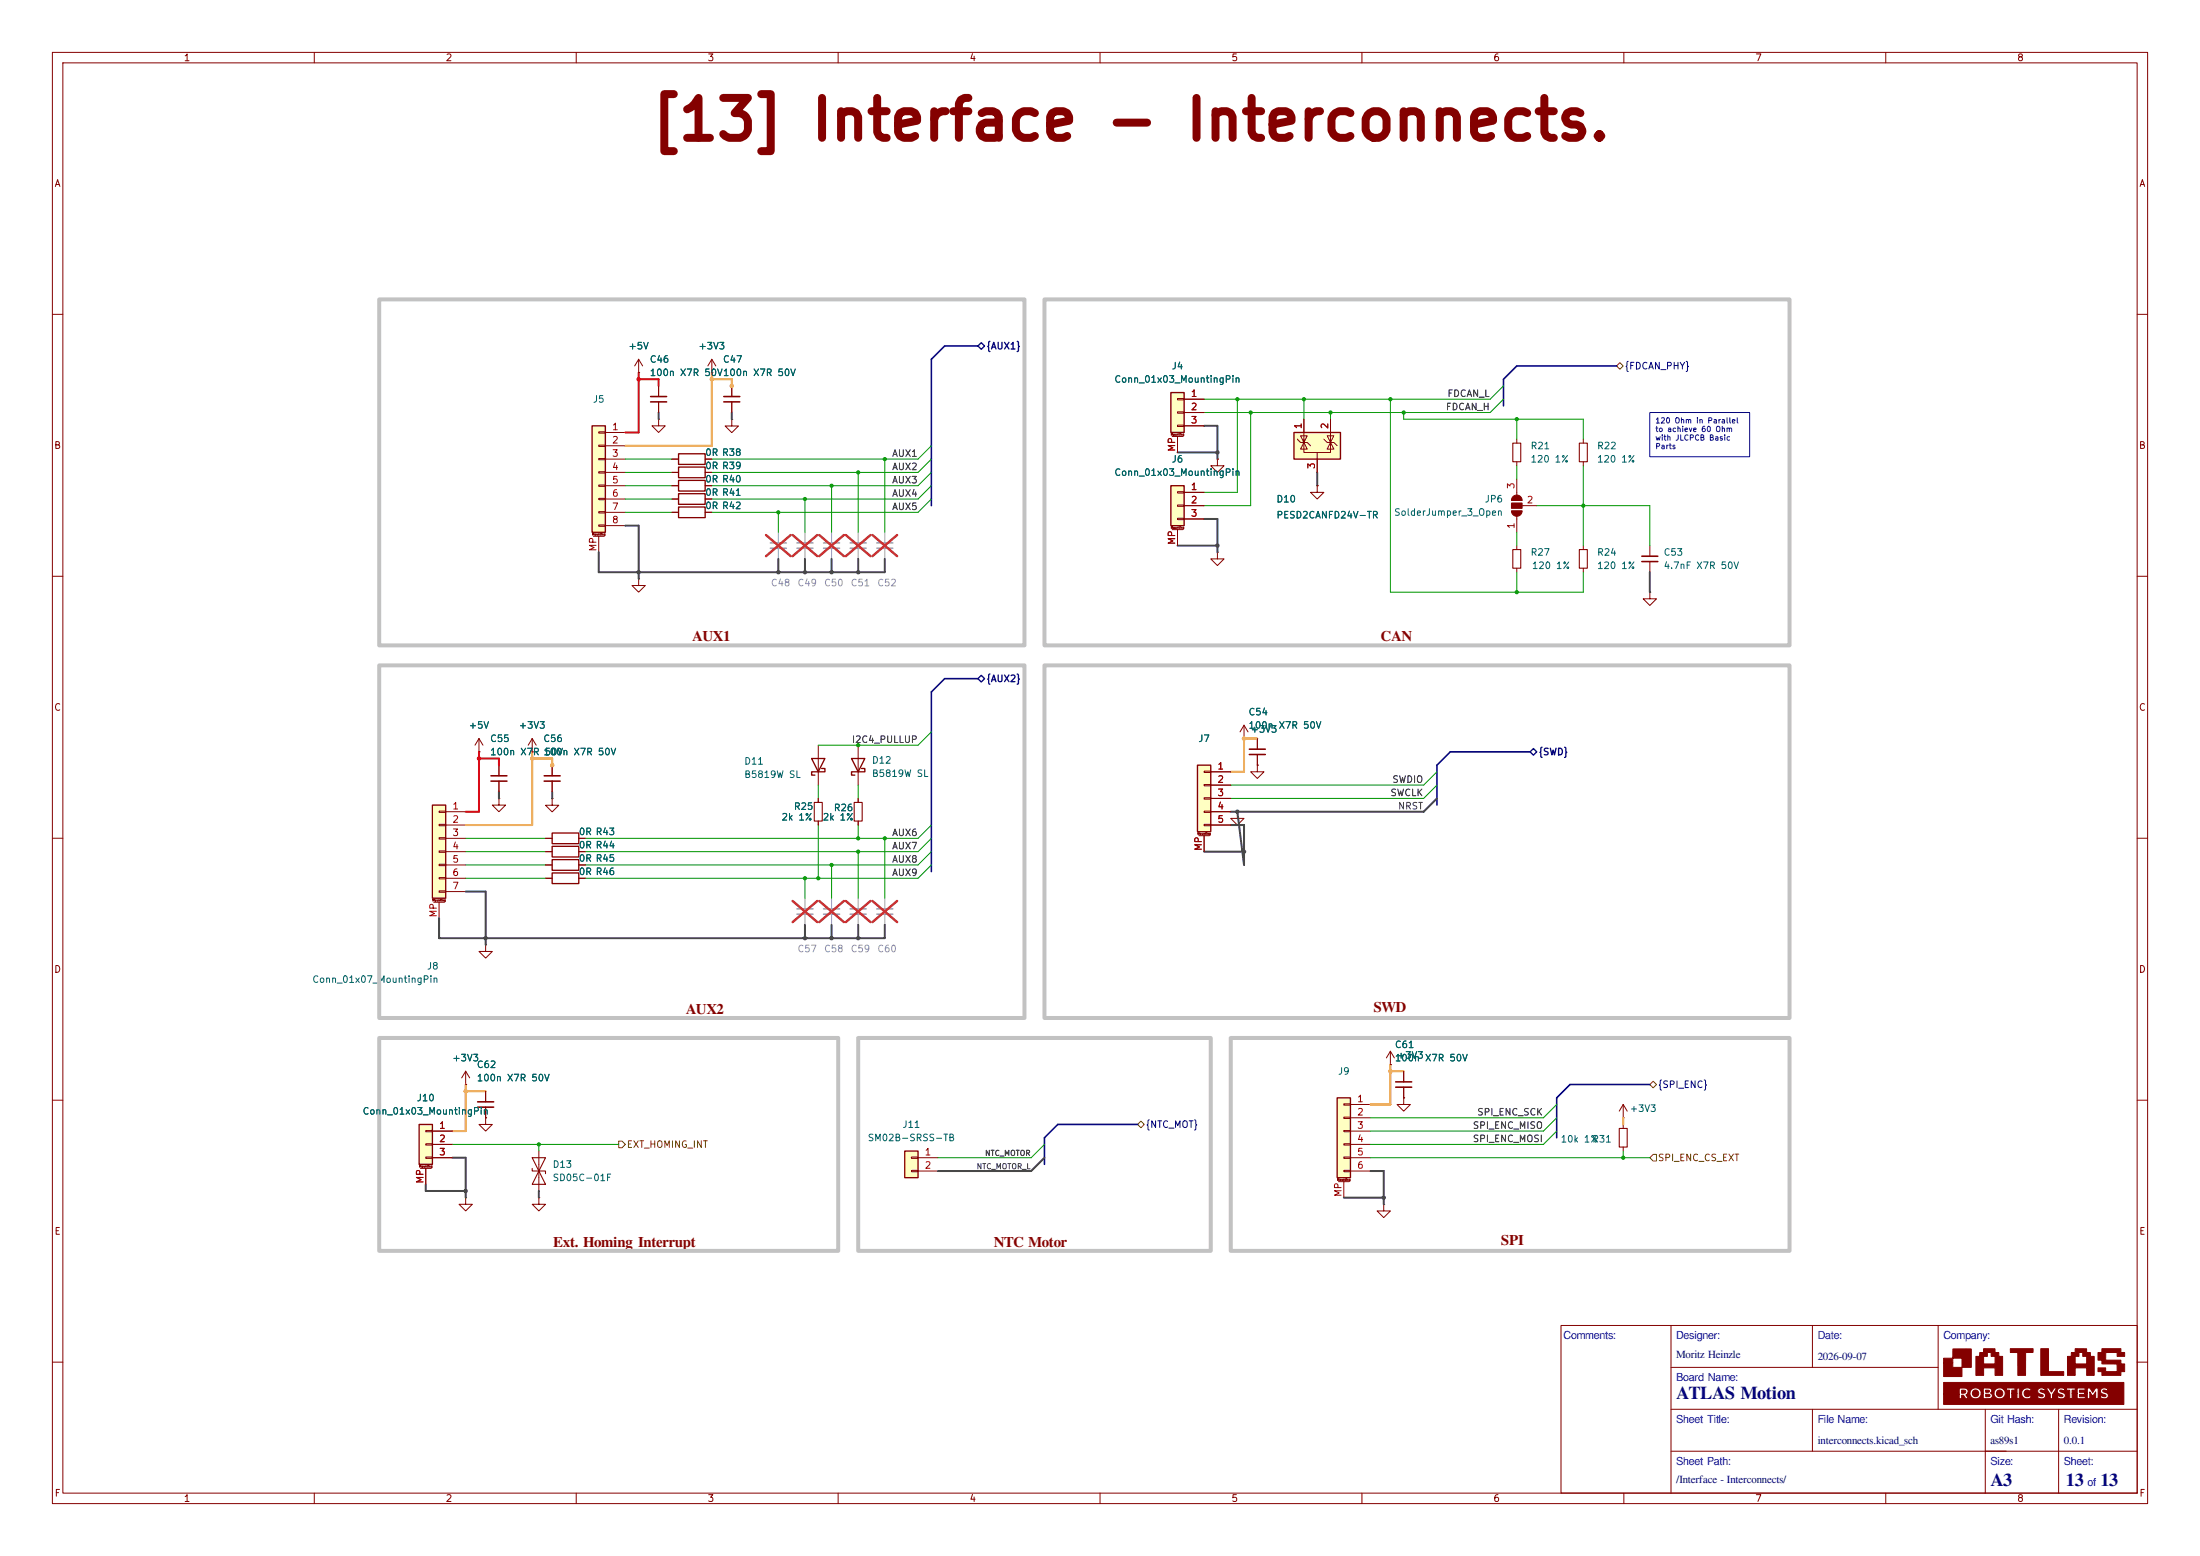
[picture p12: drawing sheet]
<svg xmlns="http://www.w3.org/2000/svg" width="420mm" height="297mm" viewBox="0 0 420 297" stroke-linecap="round" stroke-linejoin="round" font-family="sans-serif">
<g fill="none" stroke="#840000" stroke-width=".19">
<path d="M10 10h400v277h-400zM12 12h396v273h-396zM60 10v2M110 10v2M160 10v2M210 10v2M260 10v2M310 10v2M360 10v2M10 60h2M408 60h2M128.3 87.6h1.2"/>
<path d="M134.6 87.6h1.3M139.7 80v1.3h1.3l-1.3 1.3-1.3-1.3h1.3M139.7 80h.1M10 110h2M408 110h2M10 160h2M95.2 152.4v1.3h1.3l-1.3 1.2-1.2-1.2h1.2M95.2 152.4h.1M408 160h2M10 210h2M408 210h2M298 253h110v32h-110z"/>
<path d="M319 253v32M346 253v8M370 253v16M10 260h2M319 277h89M319 269h89M319 261h51M346 269v8M379 269v16M393 269v16M408 260h2M60 285v2"/>
<path d="M110 285v2M160 285v2M210 285v2M260 285v2M310 285v2M360 285v2"/>
</g>
<g fill="#840000" stroke="#840000" stroke-width=".19">
<path d="M371 263.9h34.5v4.2h-34.5v-2h3l.1 .8 .4 .1v-.7h.3l.5 .7h.2h.3l-.5-.7 .4-.5h.4v.3a1.08 1.08 0 0 0 1.1 .9 1.08 1.08 0 0 0 1-1h.4v1h.9a.59 .59 0 0 0 .8-.3 .59 .59 0 0 0-.3-.8h.7a1.07 1.07 0 0 0 1.4 1.1 1.07 1.07 0 0 0 .3-1.9h.6v.2h.6v1.7h.5v-1h1v1h.4v-1h.4a1.07 1.07 0 0 0 .7 1 1.07 1.07 0 0 0 1.2-.3l1.2 .1a.82 .82 0 0 0 1 .2 .82 .82 0 0 0 .4-.9l-1-.6a.54 .54 0 0 1 .8 0l.3-.3-.4-.2h.5l.4 .6a1.37 1.37 0 0 1 .4 1.4h.4v-.3h.9a.88 .88 0 0 0 .9 .3 .88 .88 0 0 0 .7-.8 1.27 1.27 0 0 0-1.1-.6l.1-.3 .7 .2 .2-.4h.3v.2l.6 .1v1.6h.5v-1h.9v1h1.6v-.4h-1.1v-.4h.9v-.2h.6v1h.4v-1.3l.6 .8 .6-.8v1.3h.4v-.3h.4a.84 .84 0 0 0 1 .3 .84 .84 0 0 0 .6-.8l-1.1-.7a.57 .57 0 0 1 .8 0l.3-.3a.85 .85 0 0 0-1.5 .3 1.1 1.1 0 0 0 1 .8v.1a.64 .64 0 0 1-.8 0l-.3 .3h-.4v-1.8h-.5l-.5 .9-.5-.9h-.5v1.1h-.6v-.2h-.9v-.5h1.1v-.4h-1.6v1.1h-.9v-.7h.6v-.4h-1.7v.2h-.3a.77 .77 0 0 0-1-.1 .77 .77 0 0 0-.3 .9l.9 .5a.63 .63 0 0 1-.9 0l-.2 .3h-.9a1.26 1.26 0 0 1 .5-1.3l.3-.4-.5-.1-.5 .8-.5-.8-1 .1a.69 .69 0 0 0-1.1 .4 .69 .69 0 0 0 .8 .8l.3 .2a.58 .58 0 0 1-.9 0l-.3 .3h-1.1l-.3-.3a.66 .66 0 0 1-.9 0 .66 .66 0 0 1 0-1 .66 .66 0 0 1 1 .1l.1-.3a1.08 1.08 0 0 0-1.1-.2 1.08 1.08 0 0 0-.7 1h-.4v-1.1h-.4v1.1h-1v-.7h.6v-.4h-1.7v.2h-.6a1.08 1.08 0 0 0-1.7 .8h-.6l.1-.2a.67 .67 0 0 0-.2-.7 .67 .67 0 0 0-.8-.1h-.6v1.1h-.4v-.2a1.09 1.09 0 0 0-1.1-.9 1.09 1.09 0 0 0-1 .9h-.4a.82 .82 0 0 0-1.2-.9l-.5 .1v1.1h-3z"/>
<path d="M371 259.2h1.8v-1.7h3.5v3.5h-1.8v1.7h-3.5v-2.6h1.8v.9h1.7v-1.8h-1.7v.9h-1.8z"/>
<path d="M377.9 258.2h.8v-.8h2.2v.8h.7v.7h.7v3.6h-1.4v-1.4h-2.2v1.4h-1.5v-3.6h1.5v1.4h2.2v-1.4h-.8v-.4a.44 .44 0 0 0-.2-.4 .44 .44 0 0 0-.5 .1v.7h-1.5z"/>
<path d="M383.8 257.4h4.3v.7l-1.4 .1v4.3h-1.5v-4.3h-1.4z"/>
<path d="M389.6 257.4h1.5v4.4h2.9v.7h-4.4z"/>
<path d="M395.4 258.2h.7l.1-.8h2.1l.1 .8h.7v.7h.7v3.6h-1.4v-1.4h-2.2v1.4h-1.5v-3.6h1.5v1.4h2.2v-1.4h-.8v-.7h-.7v.7h-1.5z"/>
<path d="M400.5 258.2h.7l.1-.8h3.6v.8h.7v.7h-1.4v-.7h-2.2v1.4h2.9v.7h.7v1.5h-.7v.7h-3.6v-.7h-.8v-.7h1.5v.7h2.2v-1.4l-2.9-.1v-.7h-.8z"/>
<path d="M374.5 265.3l.5 .1a.31 .31 0 0 1 .3 .3 .31 .31 0 0 1-.5 .2h-.3z"/>
<path d="M379.1 266.1a.53 .53 0 0 1 .8 .4l-.8 .1z"/>
<path d="M379.1 265.3l.6 .1 .1 .2-.7 .2z"/>
<circle cx="377.2" cy="266" r=".63"/>
<circle cx="381.7" cy="266" r=".63"/>
</g>
<path d="M162.3 103.6h3.1M162.3 104.6h3.1" fill="none" stroke="#a1a1a1" stroke-width=".3"/>
<path d="M163.8 101.6v2M163.8 104.6v2.1" fill="none" stroke="#a1a1a1" stroke-width=".19"/>
<path d="M161.5 102.1l4.7 4.1M166.2 102.1l-4.7 4.1" fill="none" stroke="#e12e31" stroke-width=".46"/>
<path d="M129.5 86.6h5.1v2h-5.1z" fill="none" stroke="#840000" stroke-width=".25"/>
<path d="M113 81.3h2.6v20.3h-2.6z" fill="#ffffc2"/>
<path d="M113 81.3h2.6v20.3h-2.6zM105.4 159h5.1v2h-5.1zM105.4 161.5h5.1v2.1h-5.1zM105.4 164.1h5.1v2h-5.1z" fill="none" stroke="#840000" stroke-width=".25"/>
<g fill="none" stroke="#840000" stroke-width=".19">
<path d="M114.3 82.4h1.3v.3h-1.3zM114.3 85h1.3v.2h-1.3zM114.3 87.5h1.3v.3h-1.3zM114.3 90h1.3v.3h-1.3zM114.3 92.6h1.3v.2h-1.3zM114.3 95.1h1.3v.3h-1.3zM114.3 97.7h1.3v.2h-1.3zM115.6 82.6h3.8M115.6 85.1h3.8M115.6 87.6h3.8M115.6 90.2h3.8M115.6 92.7h3.8"/>
<path d="M115.6 95.3h3.8M115.6 97.8h3.8M113.3 102.4h2M114.3 100.2h1.3v.3h-1.3zM114.3 102.4v3M115.6 100.3h3.8M105.4 152.4v1.3h1.3l-1.3 1.3-1.3-1.3h1.3M105.4 152.4h.1M104.1 160h1.3M104.1 162.6h1.3M104.1 165.1h1.3M110.5 160h1.3"/>
<path d="M110.5 162.6h1.3M110.5 165.1h1.3"/>
</g>
<path d="M172.7 219.7h2.6v5.1h-2.6z" fill="#ffffc2"/>
<path d="M172.7 219.7h2.6v5.1h-2.6z" fill="none" stroke="#840000" stroke-width=".25"/>
<path d="M91.4 143.5h.1M91.4 141l-.7 1.2M91.4 141l.8 1.2M91.4 141v2.5M105.4 146.1v2M105.4 149.1v2M174 220.9h1.3v.2h-1.3zM174 223.4h1.3v.2h-1.3zM175.3 221h3.8M175.3 223.5h3.8" fill="none" stroke="#840000" stroke-width=".19"/>
<path d="M103.9 148.1h3M103.9 149.1h3" fill="none" stroke="#840000" stroke-width=".3"/>
<path d="M82.5 153.7h2.6v17.8h-2.6z" fill="#ffffc2"/>
<path d="M82.5 153.7h2.6v17.8h-2.6zM105.4 166.6h5.1v2.1h-5.1z" fill="none" stroke="#840000" stroke-width=".25"/>
<g fill="none" stroke="#840000" stroke-width=".19">
<path d="M83.8 154.8h1.3v.3h-1.3zM83.8 157.4h1.3v.2h-1.3zM83.8 159.9h1.3v.2h-1.3zM85.1 154.9h3.8M85.1 157.5h3.8M82.8 172.2h2M83.8 162.4h1.3v.3h-1.3zM83.8 165h1.3v.2h-1.3zM83.8 167.5h1.3v.3h-1.3zM83.8 170.1h1.3v.2h-1.3zM83.8 172.2v3.1M85.1 160h3.8"/>
<path d="M85.1 162.6h3.8M85.1 165.1h3.8M85.1 167.6h3.8M85.1 170.2h3.8M104.1 167.6h1.3M110.5 167.6h1.3M88.9 207h.1M88.9 204.5l-.8 1.2M88.9 204.5l.8 1.2M88.9 204.5v2.5M92.7 208.3v2M92.7 211.3v2.1"/>
</g>
<path d="M91.2 210.3h3M91.2 211.3h3" fill="none" stroke="#840000" stroke-width=".3"/>
<path d="M80 214.6h2.5v7.6h-2.5z" fill="#ffffc2"/>
<path d="M129.5 96.8h5.1v2h-5.1zM129.5 91.7h5.1v2h-5.1zM80 214.6h2.5v7.6h-2.5z" fill="none" stroke="#840000" stroke-width=".25"/>
<g fill="none" stroke="#840000" stroke-width=".19">
<path d="M128.3 97.8h1.2M128.3 92.7h1.2M134.6 97.8h1.3M134.6 92.7h1.3M95.2 146.1v2M95.2 149.1v2M81.3 215.8h1.2v.2h-1.2zM81.3 218.3h1.2v.3h-1.2zM82.5 215.9h3.9M82.5 218.4h3.9M102.9 219.7v7.6M80.3 223h2"/>
<path d="M81.3 220.9h1.2v.2h-1.2zM81.3 223v3.1M82.5 221h3.9"/>
</g>
<path d="M101.6 223v.5h2.5v.5M101.6 221h2.5l-1.2 2.5zM102.9 223.5l1.2 2.6h-2.5z" fill="none" stroke="#840000" stroke-width=".2"/>
<path d="M93.7 148.1h3.1M93.7 149.1h3.1" fill="none" stroke="#840000" stroke-width=".3"/>
<path d="M228.6 146.1h2.5v12.7h-2.5z" fill="#ffffc2"/>
<path d="M228.6 146.1h2.5v12.7h-2.5z" fill="none" stroke="#840000" stroke-width=".25"/>
<g fill="none" stroke="#840000" stroke-width=".19">
<path d="M232.4 87.6v1.3h1.3l-1.3 1.3-1.3-1.3h1.3M232.4 87.6h.1M302.3 83.8v.8M302.3 88.1v.8M315 113v1.3h1.2l-1.2 1.3-1.3-1.3h1.3M315 113h.1M315 104.1v2.1M315 107.2v2M237.5 138.4l-.8 1.3M237.5 138.4l.8 1.3M237.5 138.4v2.6M101.6 143.5h.1"/>
<path d="M101.6 141l-.8 1.2M101.6 141l.8 1.2M101.6 141v2.5M228.9 159.5h2M229.9 147.2h1.2v.2h-1.2zM229.9 149.7h1.2v.3h-1.2zM229.9 152.3h1.2v.2h-1.2zM229.9 154.8h1.2v.3h-1.2zM229.9 157.4h1.2v.2h-1.2zM229.9 159.5v3.1M231.1 147.3h3.8M231.1 149.9h3.8"/>
<path d="M231.1 152.4h3.8M231.1 154.9h3.8M231.1 157.5h3.8M237.5 141h.1M240 146.1v1.2h1.3l-1.3 1.3-1.2-1.3h1.2M240 146.1h.1M92.7 180.3v1.3h1.3l-1.3 1.3-1.3-1.3h1.3M92.7 180.3h.1M92.7 213.4v1.2h1.3l-1.3 1.3-1.3-1.3h1.3M92.7 213.4h.1M309.9 214.6v.8M309.9 218.9v.8"/>
</g>
<path d="M301.5 84.6h1.5v3.5h-1.5zM309.1 215.4h1.5v3.5h-1.5z" fill="none" stroke="#840000" stroke-width=".2"/>
<path d="M313.4 106.2h3.1M313.4 107.2h3.1" fill="none" stroke="#840000" stroke-width=".3"/>
<path d="M162.3 173.5h3.1M162.3 174.5h3.1" fill="none" stroke="#a1a1a1" stroke-width=".3"/>
<path d="M163.8 171.5v2M163.8 174.5v2" fill="none" stroke="#a1a1a1" stroke-width=".19"/>
<path d="M161.5 172l4.7 4M166.2 172l-4.7 4" fill="none" stroke="#e12e31" stroke-width=".46"/>
<path d="M247 82.6h8.9v5h-8.9z" fill="#ffffc2"/>
<path d="M247 82.6h8.9v5h-8.9z" fill="none" stroke="#840000" stroke-width=".25"/>
<path d="M247.6 83.8l.7 .7h1.3l.6 .6M248.9 84.5v1.9h5.1v-1.9M248.9 84.5l.7 1.2h-1.3zM248.9 83.8v.7l.7-1.3h-1.3l.6 1.3M248.9 80v4.5M251.5 86.4v3.8M252.7 83.8l.7 .7h1.2l.7 .6M253.4 83.2h1.2l-.6 1.3zM254 84.5l.6 1.2h-1.2zM254 80v4.5" fill="none" stroke="#840000" stroke-width=".19"/>
<path d="M255.3 209.6h2.5v15.2h-2.5z" fill="#ffffc2"/>
<path d="M129.5 94.2h5.1v2.1h-5.1zM154.9 144.8h2.6l-1.3 2.5zM156.8 146.7h.7v.6h-2.6v.7h.7M255.3 209.6h2.5v15.2h-2.5z" fill="none" stroke="#840000" stroke-width=".25"/>
<g fill="none" stroke="#840000" stroke-width=".19">
<path d="M121.9 71.1h.1M121.9 68.6l-.7 1.3M121.9 68.6l.8 1.3M121.9 68.6v2.5M125.7 73.7v2M125.7 76.7v2M139.7 73.7v2M139.7 76.7v2M125.7 80v1.3h1.3l-1.3 1.3-1.2-1.3h1.2M125.7 80h.1M128.3 95.3h1.2M134.6 95.3h1.3"/>
<path d="M288.5 97.5h2.1M288.5 95.5h2.1M289.6 91.4v3.1M289.6 98.6v3M290.6 96.5h2.8M121.9 110.5v1.3h1.3l-1.3 1.2-1.3-1.2h1.3M121.9 110.5h.1M156.2 142.2v7.7M156.2 152.4v.8M156.2 156.7v.8M163.8 152.4v.8M163.8 156.7v.8"/>
<path d="M256.5 210.7h1.3v.2h-1.3zM256.5 213.2h1.3v.3h-1.3zM256.5 215.8h1.3v.2h-1.3zM256.5 218.3h1.3v.3h-1.3zM257.8 210.8h3.8M257.8 213.4h3.8M257.8 215.9h3.8M257.8 218.4h3.8M268 209.6v1.2h1.2l-1.2 1.3-1.3-1.3h1.3M268 209.6h.1M268 204.5v2M268 207.5v2.1"/>
<path d="M102.9 228.6v1.3h1.2l-1.2 1.2-1.3-1.2h1.3M102.9 228.6h.1M255.5 225.6h2.1M256.5 220.9h1.3v.2h-1.3zM256.5 223.4h1.3v.2h-1.3zM256.5 225.6v3M257.8 221h3.8M257.8 223.5h3.8M264.2 229.9v1.2h1.2l-1.2 1.3-1.3-1.3h1.3M264.2 229.9h.1"/>
</g>
<path d="M147.1 103.6h3M147.1 104.6h3M152.1 103.6h3.1M152.1 104.6h3.1M152.1 173.5h3.1M152.1 174.5h3.1M157.2 173.5h3.1M157.2 174.5h3.1M167.4 173.5h3M167.4 174.5h3" fill="none" stroke="#a1a1a1" stroke-width=".3"/>
<path d="M148.6 101.6v2M148.6 104.6v2.1M153.7 101.6v2M153.7 104.6v2.1M153.7 171.5v2M153.7 174.5v2M158.7 171.5v2M158.7 174.5v2M168.9 171.5v2M168.9 174.5v2" fill="none" stroke="#a1a1a1" stroke-width=".19"/>
<path d="M146.2 102.1l4.7 4.1M150.9 102.1l-4.7 4.1M151.3 102.1l4.7 4.1M156 102.1l-4.7 4.1M151.3 172l4.7 4M156 172l-4.7 4M156.4 172l4.7 4M161.1 172l-4.7 4M166.6 172l4.7 4M171.3 172l-4.7 4" fill="none" stroke="#e12e31" stroke-width=".46"/>
<path d="M155.4 153.2h1.6v3.5h-1.6zM163.1 153.2h1.5v3.5h-1.5z" fill="none" stroke="#840000" stroke-width=".2"/>
<g fill="#840000" stroke="#840000" stroke-width=".19">
<path d="M288.5 97.5h2.1a1.02 1.02 0 0 1-1 1 1.02 1.02 0 0 1-1.1-1z"/>
<path d="M288.5 96h2.1v1h-2.1z"/>
<path d="M288.8 94.8a1.02 1.02 0 0 1 1.1-.2 1.02 1.02 0 0 1 .7 .9h-2.1z"/>
</g>
<path d="M124.2 75.7h3.1M124.2 76.7h3.1M138.2 75.7h3M138.2 76.7h3M266.4 206.5h3.1M266.4 207.5h3.1" fill="none" stroke="#840000" stroke-width=".3"/>
<path d="M223.5 92.7h2.6v7.6h-2.6z" fill="#ffffc2"/>
<path d="M223.5 92.7h2.6v7.6h-2.6zM162.6 144.8h2.5l-1.3 2.5zM164.5 146.7h.6v.6h-2.5v.7h.6" fill="none" stroke="#840000" stroke-width=".25"/>
<g fill="none" stroke="#840000" stroke-width=".19">
<path d="M224.8 93.9h1.3v.2h-1.3zM224.8 96.4h1.3v.2h-1.3zM224.8 98.9h1.3v.3h-1.3zM226.1 94h3.8M226.1 96.5h3.8M226.1 99.1h3.8M251.5 92.7v1.3h1.2l-1.2 1.3-1.3-1.3h1.3M251.5 92.7h.1M289.6 83.8v.8M289.6 88.1v.8M223.8 101.1h2M224.8 101.1v3"/>
<path d="M163.8 142.2v7.7M265.4 203.2h.1M265.4 200.7l-.7 1.2M265.4 200.7l.8 1.2M265.4 200.7v2.5M88.9 228.6v1.3h1.3l-1.3 1.2-1.3-1.2h1.3M88.9 228.6h.1"/>
</g>
<path d="M288.8 84.6h1.5v3.5h-1.5z" fill="none" stroke="#840000" stroke-width=".2"/>
<path d="M157.2 103.6h3.1M157.2 104.6h3.1M167.4 103.6h3M167.4 104.6h3" fill="none" stroke="#a1a1a1" stroke-width=".3"/>
<path d="M158.7 101.6v2M158.7 104.6v2.1M168.9 101.6v2M168.9 104.6v2.1" fill="none" stroke="#a1a1a1" stroke-width=".19"/>
<path d="M156.4 102.1l4.7 4.1M161.1 102.1l-4.7 4.1M166.6 102.1l4.7 4.1M171.3 102.1l-4.7 4.1" fill="none" stroke="#e12e31" stroke-width=".46"/>
<path d="M223.5 74.9h2.6v7.7h-2.6z" fill="#ffffc2"/>
<path d="M223.5 74.9h2.6v7.7h-2.6zM129.5 89.2h5.1v2h-5.1z" fill="none" stroke="#840000" stroke-width=".25"/>
<g fill="none" stroke="#840000" stroke-width=".19">
<path d="M121.9 71.1h.1M125.7 73.7v2M125.7 76.7v2M135.9 71.1h.1M135.9 68.6l-.8 1.3M135.9 68.6l.8 1.3M135.9 68.6v2.5M139.7 73.7v2M139.7 76.7v2M224.8 76.1h1.3v.2h-1.3zM224.8 78.6h1.3v.3h-1.3zM226.1 76.2h3.8"/>
<path d="M226.1 78.7h3.8M128.3 90.2h1.2M128.3 87.6h1.2M128.3 97.8h1.2M128.3 92.7h1.2M128.3 95.3h1.2M134.6 90.2h1.3M134.6 87.6h1.3M134.6 97.8h1.3M134.6 92.7h1.3M134.6 95.3h1.3M223.8 83.3h2"/>
<path d="M224.8 81.2h1.3v.2h-1.3zM224.8 83.3v3.1M226.1 81.3h3.8M226.1 94h3.8M226.1 96.5h3.8M226.1 99.1h3.8M232.4 87.6h.1M248.9 80v2.6M251.5 92.7h.1M251.5 87.6v2.6M254 80v2.6M224.8 101.1v3"/>
<path d="M232.4 105.4v1.3h1.3l-1.3 1.3-1.3-1.3h1.3M232.4 105.4h.1M289.6 104.1v.8M289.6 108.5v.7M302.3 104.1v.8M302.3 108.5v.7M91.4 143.5h.1M95.2 146.1v2M95.2 149.1v2M101.6 143.5h.1M105.4 146.1v2M105.4 149.1v2"/>
<path d="M156.2 152.4v.8M156.2 156.7v.8M163.8 152.4v.8M163.8 156.7v.8M229.9 159.5v3.1M231.1 147.3h3.8M231.1 149.9h3.8M231.1 152.4h3.8M231.1 154.9h3.8M231.1 157.5h3.8M236.2 154.9v1.3h1.3l-1.3 1.3-1.3-1.3h1.3M236.2 154.9h.1"/>
<path d="M237.5 141h.1M240 146.1h.1M240 141v2M240 144v2.1M104.1 165.1h1.3M104.1 162.6h1.3M104.1 160h1.3M104.1 167.6h1.3M110.5 165.1h1.3M110.5 162.6h1.3M110.5 160h1.3M110.5 167.6h1.3"/>
<path d="M82.5 215.9h3.9M82.5 218.4h3.9M88.9 207h.1M92.7 213.4h.1M92.7 208.3v2M92.7 211.3v2.1M265.4 203.2h.1M268 209.6h.1M268 204.5v2M268 207.5v2.1M309.9 213.4h.1M309.9 210.8l-.8 1.3"/>
<path d="M309.9 210.8l.7 1.3M309.9 210.8v2.6M81.3 223v3.1M82.5 221h3.9"/>
</g>
<path d="M238.5 143h3.1M238.5 144h3.1" fill="none" stroke="#840000" stroke-width=".3"/>
<path d="M288.8 104.9h1.5v3.6h-1.5zM301.5 104.9h1.5v3.6h-1.5z" fill="none" stroke="#840000" stroke-width=".2"/>
<path d="M186.7 66l.6-.6 .7 .6-.7 .7zM186.7 129.5l.6-.6 .7 .6-.7 .7zM292.1 143.5l.6-.6 .7 .6-.7 .6z" fill="none" stroke="#000084" stroke-width=".25"/>
<path d="M308.6 69.9l.6-.7 .7 .7-.7 .6zM118.1 217.8h.6l.7 .6-.7 .7h-.6zM217.2 214.6l.6-.6 .6 .6-.6 .7zM315 207l.6-.6 .6 .6-.6 .6zM315.6 220.3h.6v1.3h-.6l-.6-.6z" fill="none" stroke="#725600" stroke-width=".19"/>
<path d="M186.7 66h-6.4l-2.5 2.6v27.9M308.6 69.9h-19l-2.6 2.5v5.1M186.7 129.5h-6.4l-2.5 2.6v34.3M292.1 143.5h-15.2l-2.6 2.6v7.6M217.2 214.6h-15.3l-2.5 2.6v5M315 207h-15.3l-2.5 2.6v7.6" fill="none" stroke="#000084" stroke-width=".3"/>
<g fill="none" stroke="#484848" stroke-width=".38">
<path d="M125.7 78.7v1.3M139.7 78.8v1.2M224.8 86.4h7.6M229.9 81.3h2.5v6.3M229.9 99.1h2.5v6.3M251.5 90.2v2.5M114.3 105.4v3.8h54.6v-2.5M119.4 100.3h2.5v10.2M148.6 106.7v2.5M153.7 106.7v2.5M158.7 106.7v2.5M163.8 106.7v2.5"/>
<path d="M224.8 104.1h7.6M315 109.2v3.8M95.2 151.1v1.3M105.4 151.2v1.2M236.2 154.9l1.3 10.2v-7.6h-2.6M274.3 152.4l-2.5 2.5h-36.9M83.8 175.3v3.8h85.1v-2.6M88.9 170.2h3.8v10.1M153.7 176.5v2.6M158.7 176.5v2.6M163.8 176.5v2.6M229.9 162.6h7.6"/>
<path d="M81.3 226.1v1.2h7.6M86.4 221h2.5v7.6M102.9 227.3v1.3M199.4 221l-2.6 2.5h-17.7M256.5 228.6h7.7M261.6 223.5h2.6v6.4"/>
</g>
<g fill="none" stroke="#009600" stroke-width=".19">
<path d="M236.2 76.2v17.8h-6.3M238.8 78.7v17.8h-8.9M248.9 76.2v3.8M254 78.7v1.3M265.4 76.2v36.8h36.9v-3.8M268 78.7v1.3h34.3v3.8M287 73.7l-2.5 2.5h-54.6M287 76.2l-2.5 2.5h-54.6M119.4 97.8h8.9M119.4 87.6h8.9M119.4 92.7h8.9M119.4 95.3h8.9"/>
<path d="M119.4 90.2h8.9M148.6 97.8v3.8M153.7 95.3v6.3M158.7 92.7v8.9M163.8 90.2v11.4M168.9 87.6v14M177.8 95.3l-2.5 2.5h-39.4M177.8 85.1l-2.5 2.5h-39.4M177.8 90.2l-2.5 2.5h-39.4M177.8 92.7l-2.5 2.6h-39.4M177.8 87.6l-2.5 2.6h-39.4M289.6 80v3.8"/>
<path d="M289.6 88.9v2.5M293.4 96.5h21.6v7.6M302.3 88.9v15.2M289.6 101.6v2.5M289.6 109.2v3.8M177.8 139.7l-2.5 2.5h-19.1M156.2 149.9v2.5M156.2 157.5v10.1M163.8 149.9v2.5M163.8 157.5v2.5M177.8 157.5l-2.5 2.5h-63.5M274.3 149.9l-2.5 2.5h-36.9"/>
<path d="M274.3 147.3l-2.5 2.6h-36.9M88.9 160h15.2M88.9 167.6h15.2M88.9 162.6h15.2M88.9 165.1h15.2M153.7 167.6v3.9M158.7 165.1v6.4M163.8 162.6v8.9M168.9 160v11.5M177.8 165.1l-2.5 2.5h-63.5M177.8 160l-2.5 2.6h-63.5M177.8 162.6l-2.5 2.5h-63.5"/>
<path d="M86.4 218.4h31.7M102.9 218.4v1.3M199.4 218.4l-2.6 2.6h-17.7M297.2 215.9l-2.6 2.5h-33M297.2 213.4l-2.6 2.5h-33M297.2 210.8l-2.6 2.6h-33M309.9 219.7v1.3M261.6 221h53.4"/>
</g>
<path d="M135.9 71.1v14h-16.5M135.9 72.4h3.8v1.3M101.6 143.5v14h-12.7M101.6 144.8h3.8v1.3M240 141h-2.5v6.3h-2.6M88.9 207v8.9h-2.5M88.9 208.3h3.8M265.4 203.2v7.6h-3.8M265.4 204.5h2.6M309.9 213.4v1.2" fill="none" stroke="#f90" stroke-width=".38"/>
<path d="M121.9 71.1v11.5h-2.5M121.9 72.4h3.8v1.3M91.4 144.8h3.8v1.3M91.4 143.5v11.4h-2.5" fill="none" stroke="#ff061c" stroke-width=".38"/>
<path d="M315 78.7h19v8.5h-19z" fill="none" stroke="#0000c2" stroke-width=".19"/>
<path d="M72.4 57.2h123.2v66h-123.2zM199.4 57.2h142.2v66h-142.2zM72.4 127h123.2v67.3h-123.2zM199.4 127h142.2v67.3h-142.2zM72.4 198.1h87.6v40.7h-87.6zM163.8 198.1h67.3v40.7h-67.3zM234.9 198.1h106.7v40.7h-106.7z" fill="none" stroke="#c2c2c2" stroke-width=".76"/>
<g fill="#f90" stroke="#f90" stroke-width=".19">
<circle cx="88.9" cy="208.3" r=".32"/>
<circle cx="105.4" cy="146.1" r=".32"/>
<circle cx="135.9" cy="72.4" r=".32"/>
<circle cx="237.5" cy="141" r=".32"/>
<circle cx="265.4" cy="204.5" r=".32"/>
<circle cx="101.6" cy="144.8" r=".32"/>
<circle cx="139.7" cy="73.7" r=".32"/>
</g>
<g fill="#009600" stroke="#009600" stroke-width=".19">
<circle cx="163.8" cy="160" r=".3"/>
<circle cx="163.8" cy="90.2" r=".3"/>
<circle cx="168.9" cy="87.6" r=".3"/>
<circle cx="102.9" cy="218.4" r=".3"/>
<circle cx="309.9" cy="221" r=".3"/>
<circle cx="163.8" cy="142.2" r=".3"/>
<circle cx="168.9" cy="160" r=".3"/>
<circle cx="163.8" cy="162.6" r=".3"/>
<circle cx="158.7" cy="165.1" r=".3"/>
<circle cx="153.7" cy="167.6" r=".3"/>
<circle cx="156.2" cy="167.6" r=".3"/>
<circle cx="289.6" cy="113" r=".3"/>
<circle cx="302.3" cy="96.5" r=".3"/>
<circle cx="148.6" cy="97.8" r=".3"/>
<circle cx="153.7" cy="95.3" r=".3"/>
<circle cx="158.7" cy="92.7" r=".3"/>
<circle cx="236.2" cy="76.2" r=".3"/>
<circle cx="248.9" cy="76.2" r=".3"/>
<circle cx="265.4" cy="76.2" r=".3"/>
<circle cx="238.8" cy="78.7" r=".3"/>
<circle cx="254" cy="78.7" r=".3"/>
<circle cx="268" cy="78.7" r=".3"/>
<circle cx="289.6" cy="80" r=".3"/>
</g>
<g fill="#484848" stroke="#484848" stroke-width=".19">
<circle cx="163.8" cy="109.2" r=".32"/>
<circle cx="232.4" cy="86.4" r=".32"/>
<circle cx="153.7" cy="179.1" r=".32"/>
<circle cx="92.7" cy="179.1" r=".32"/>
<circle cx="88.9" cy="227.3" r=".32"/>
<circle cx="264.2" cy="228.6" r=".32"/>
<circle cx="237.5" cy="162.6" r=".32"/>
<circle cx="236.2" cy="154.9" r=".32"/>
<circle cx="163.8" cy="179.1" r=".32"/>
<circle cx="158.7" cy="179.1" r=".32"/>
<circle cx="232.4" cy="104.1" r=".32"/>
<circle cx="158.7" cy="109.2" r=".32"/>
<circle cx="121.9" cy="109.2" r=".32"/>
<circle cx="153.7" cy="109.2" r=".32"/>
<circle cx="148.6" cy="109.2" r=".32"/>
</g>
<g fill="#ff061c" stroke="#ff061c" stroke-width=".19">
<circle cx="91.4" cy="144.8" r=".32"/>
<circle cx="121.9" cy="72.4" r=".32"/>
</g>
<text font-size="7.6" fill="#840000" x="123.9" y="28.6">[13] Interface - Interconnects.</text>
<g font-size="3.5" fill="#00007f">
<text x="320" y="267.1">ATLAS Motion</text>
<text x="380" y="283.6">A3</text>
<text x="394.4" y="283.6">13</text>
<text x="401" y="283.6">13</text>
</g>
<g font-size="2.8" fill="#840000">
<text x="132.2" y="122.4">AUX1</text>
<text x="263.6" y="122.4">CAN</text>
<text x="130.9" y="193.5">AUX2</text>
<text x="262.2" y="193.2">SWD</text>
<text x="105.6" y="237.9">Ext. Homing Interrupt</text>
<text x="189.7" y="237.9">NTC Motor</text>
<text x="286.5" y="237.7">SPI</text>
</g>
<g font-size="2.1" fill="#00f">
<text x="298.5" y="255.6">Comments:</text>
<text x="320" y="255.6">Designer:</text>
<text x="347" y="255.6">Date:</text>
<text x="371" y="255.6">Company:</text>
<text x="320" y="263.6">Board Name:</text>
<text x="320" y="271.6">Sheet Title:</text>
<text x="347" y="271.6">File Name:</text>
<text x="380" y="271.6">Git Hash:</text>
<text x="394" y="271.6">Revision:</text>
<text x="320" y="279.6">Sheet Path:</text>
<text x="380" y="279.6">Size:</text>
<text x="394" y="279.6">Sheet:</text>
<text x="398.5" y="283.6">of</text>
</g>
<g font-size="2.1" fill="#00007f">
<text x="320" y="259.1">Moritz Heinzle</text>
<text x="347" y="259.6">2026-09-07</text>
<text x="347" y="275.6">interconnects.kicad_sch</text>
<text x="380" y="275.6">as89s1</text>
<text x="394" y="275.6">0.0.1</text>
<text x="320" y="283.1">/Interface - Interconnects/</text>
</g>
<g font-size="1.3" fill="#840000">
<text x="35" y="12">1</text>
<text x="85" y="12">2</text>
<text x="135" y="12">3</text>
<text x="185" y="12">4</text>
<text x="235" y="12">5</text>
<text x="285" y="12">6</text>
<text x="335" y="12">7</text>
<text x="385" y="12">8</text>
<text x="10.3" y="36">A</text>
<text x="408.3" y="36">A</text>
<text x="10.2" y="86">B</text>
<text x="408.2" y="86">B</text>
<text x="10.2" y="136">C</text>
<text x="408.2" y="136">C</text>
<text x="10.2" y="186">D</text>
<text x="408.2" y="186">D</text>
<text x="10.3" y="236">E</text>
<text x="408.3" y="236">E</text>
<text x="10.3" y="286">F</text>
<text x="35" y="287">1</text>
<text x="85" y="287">2</text>
<text x="135" y="287">3</text>
<text x="185" y="287">4</text>
<text x="235" y="287">5</text>
<text x="285" y="287">6</text>
<text x="335" y="287">7</text>
<text x="385" y="287">8</text>
<text x="408.3" y="286">F</text>
</g>
<g font-size="1.3" fill="#006464">
<text x="119.9" y="67">+5V</text>
<text x="123.9" y="69.5">C46</text>
<text x="133.2" y="67">+3V3</text>
<text x="137.9" y="69.5">C47</text>
<text x="223.6" y="70.8">J4</text>
<text x="113.1" y="77.2">J5</text>
<text x="123.9" y="72.1">100n X7R 50V100n X7R 50V</text>
<text x="212.6" y="73.4">Conn_01x03_MountingPin</text>
<text x="134.5" y="87.3">0R R38</text>
<text x="134.5" y="89.9">0R R39</text>
<text x="223.6" y="88.6">J6</text>
<text x="292.1" y="86.1">R21</text>
<text x="292.1" y="88.6">120 1%</text>
<text x="304.8" y="86.1">R22</text>
<text x="304.8" y="88.6">120 1%</text>
<text x="134.5" y="92.4">0R R40</text>
<text x="134.5" y="94.9">0R R41</text>
<text x="212.6" y="91.1">Conn_01x03_MountingPin</text>
<text x="134.5" y="97.5">0R R42</text>
<text x="243.6" y="96.2">D10</text>
<text x="243.6" y="99.3">PESD2CANFD24V-TR</text>
<text x="266" y="98.8">SolderJumper_3_Open</text>
<text x="283.3" y="96.2">JP6</text>
<text x="292.1" y="106.4">R27</text>
<text x="304.8" y="106.4">R24</text>
<text x="317.5" y="106.4">C53</text>
<text x="292.3" y="108.9">120 1%</text>
<text x="304.8" y="108.9">120 1%</text>
<text x="317.5" y="108.9">4.7nF X7R 50V</text>
<text x="238.2" y="136.9">C54</text>
<text x="89.4" y="139.4">+5V</text>
<text x="93.5" y="141.9">C55</text>
<text x="98.9" y="139.4">+3V3</text>
<text x="103.6" y="141.9">C56</text>
<text x="228.7" y="141.9">J7</text>
<text x="238.2" y="139.4">100n X7R 50V</text>
<text x="238.6" y="140.2">+3V3</text>
<text x="93.5" y="144.5">100n X7R 100n X7R 50V</text>
<text x="103.9" y="144.5">50V</text>
<text x="142" y="146.3">D11</text>
<text x="142" y="148.8">B5819W SL</text>
<text x="166.4" y="146.1">D12</text>
<text x="166.4" y="148.6">B5819W SL</text>
<text x="151.4" y="154.9">R25</text>
<text x="159.1" y="155.1">R26</text>
<text x="110.4" y="159.7">0R R43</text>
<text x="149.1" y="156.9">2k 1%</text>
<text x="157" y="156.9">2k 1%</text>
<text x="110.4" y="162.3">0R R44</text>
<text x="110.4" y="164.8">0R R45</text>
<text x="110.4" y="167.3">0R R46</text>
<text x="81.4" y="185.4">J8</text>
<text x="59.5" y="187.9">Conn_01x07_MountingPin</text>
<text x="86.2" y="202.9">+3V3</text>
<text x="266.2" y="200.4">C61</text>
<text x="266.2" y="202.9">100n X7R 50V</text>
<text x="266.6" y="202.4">+3V3</text>
<text x="90.9" y="204.2">C62</text>
<text x="90.9" y="206.7">100n X7R 50V</text>
<text x="255.3" y="205.4">J9</text>
<text x="69.1" y="213.1">Conn_01x03_MountingPin</text>
<text x="79.5" y="210.5">J10</text>
<text x="172.2" y="215.6">J11</text>
<text x="311" y="212.5">+3V3</text>
<text x="165.5" y="218.1">SM02B-SRSS-TB</text>
<text x="297.8" y="218.4">10k 1%</text>
<text x="303.8" y="218.4">R31</text>
<text x="105.4" y="223.2">D13</text>
<text x="105.4" y="225.8">SD05C-01F</text>
</g>
<g font-size="1.3" fill="#000084">
<text x="188.2" y="67">{AUX1}</text>
<text x="310" y="70.8">{FDCAN_PHY}</text>
<text x="188.2" y="130.5">{AUX2}</text>
<text x="293.6" y="144.5">{SWD}</text>
<text x="316.4" y="208">{SPI_ENC}</text>
<text x="218.6" y="215.6">{NTC_MOT}</text>
</g>
<g font-size="1.3" fill="#a90000">
<text x="227.2" y="76.1">1</text>
<text x="116.7" y="82.4">1</text>
<text x="227.2" y="78.6">2</text>
<text x="227.2" y="81.1">3</text>
<text x="248.8" y="82" transform="rotate(-90 248.8 82)">1</text>
<text x="253.9" y="82" transform="rotate(-90 253.9 82)">2</text>
<text x="116.7" y="85">2</text>
<text x="116.7" y="87.5">3</text>
<text x="224.7" y="86.3" transform="rotate(-90 224.7 86.3)">MP</text>
<text x="251.3" y="89.6" transform="rotate(-90 251.3 89.6)">3</text>
<text x="116.7" y="90">4</text>
<text x="116.7" y="92.6">5</text>
<text x="116.7" y="95.1">6</text>
<text x="227.2" y="93.8">1</text>
<text x="289.4" y="93.4" transform="rotate(-90 289.4 93.4)">3</text>
<text x="116.7" y="97.7">7</text>
<text x="116.7" y="100.2">8</text>
<text x="227.2" y="96.4">2</text>
<text x="227.2" y="98.9">3</text>
<text x="289.4" y="101.1" transform="rotate(-90 289.4 101.1)">1</text>
<text x="291.4" y="96.4">2</text>
<text x="114.2" y="105.4" transform="rotate(-90 114.2 105.4)">MP</text>
<text x="224.7" y="104.1" transform="rotate(-90 224.7 104.1)">MP</text>
<text x="232.3" y="147.2">1</text>
<text x="232.3" y="149.7">2</text>
<text x="86.3" y="154.8">1</text>
<text x="232.3" y="152.3">3</text>
<text x="232.3" y="154.8">4</text>
<text x="86.3" y="157.3">2</text>
<text x="86.3" y="159.9">3</text>
<text x="232.3" y="157.3">5</text>
<text x="86.3" y="162.4">4</text>
<text x="86.3" y="165">5</text>
<text x="86.3" y="167.5">6</text>
<text x="229.7" y="162.5" transform="rotate(-90 229.7 162.5)">MP</text>
<text x="86.3" y="170">7</text>
<text x="83.7" y="175.2" transform="rotate(-90 83.7 175.2)">MP</text>
<text x="83.7" y="215.8">1</text>
<text x="259" y="210.7">1</text>
<text x="259" y="213.2">2</text>
<text x="259" y="215.8">3</text>
<text x="83.7" y="218.3">2</text>
<text x="83.7" y="220.8">3</text>
<text x="176.4" y="220.8">1</text>
<text x="259" y="218.3">4</text>
<text x="259" y="220.8">5</text>
<text x="81.1" y="226" transform="rotate(-90 81.1 226)">MP</text>
<text x="176.4" y="223.4">2</text>
<text x="259" y="223.4">6</text>
<text x="256.4" y="228.6" transform="rotate(-90 256.4 228.6)">MP</text>
</g>
<g font-size="1.3" fill="#0f0f0f">
<text x="276.2" y="76.1">FDCAN_L</text>
<text x="275.9" y="78.6">FDCAN_H</text>
<text x="170.2" y="87.5">AUX1</text>
<text x="170.2" y="92.6">AUX3</text>
<text x="170.2" y="90">AUX2</text>
<text x="170.2" y="95.1">AUX4</text>
<text x="170.2" y="97.7">AUX5</text>
<text x="162.5" y="142.1">I2C4_PULLUP</text>
<text x="265.7" y="149.7">SWDIO</text>
<text x="265.3" y="152.3">SWCLK</text>
<text x="170.2" y="159.9">AUX6</text>
<text x="170.2" y="165">AUX8</text>
<text x="170.2" y="167.5">AUX9</text>
<text x="170.2" y="162.4">AUX7</text>
<text x="281" y="215.8">SPI_ENC_MISO</text>
<text x="281.9" y="213.2">SPI_ENC_SCK</text>
<text x="281" y="218.3">SPI_ENC_MOSI</text>
</g>
<g font-size="1.3" fill="#989898">
<text x="147.1" y="112.2">C48</text>
<text x="152.1" y="112.2">C49</text>
<text x="157.2" y="112.2">C50</text>
<text x="162.3" y="112.2">C51</text>
<text x="167.4" y="112.2">C52</text>
<text x="152.1" y="182.1">C57</text>
<text x="157.2" y="182.1">C58</text>
<text x="162.3" y="182.1">C59</text>
<text x="167.4" y="182.1">C60</text>
</g>
<text font-size="1.3" fill="#484848" x="266.8" y="154.8">NRST</text>
<g font-size="1.3" fill="#725600">
<text x="119.5" y="219.4">EXT_HOMING_INT</text>
<text x="316.4" y="221.9">SPI_ENC_CS_EXT</text>
</g>
<g font-size="1" fill="#0000c2">
<text x="315.9" y="81.1">120 Ohm in Parallel</text>
<text x="315.9" y="82.7">to achieve 60 Ohm</text>
<text x="315.9" y="84.3">with JLCPCB Basic</text>
<text x="315.9" y="86">Parts</text>
</g>
<text font-size="1" fill="#0f0f0f" x="187.9" y="220.9">NTC_MOTOR</text>
<text font-size="1" fill="#484848" x="186.3" y="223.4">NTC_MOTOR_L</text>
<g font-size=".4" fill="#840000">
<text x="223.5" y="83.2">Mounting</text>
<text x="223.5" y="101">Mounting</text>
<text x="113" y="102.3">Mounting</text>
<text x="228.6" y="159.4">Mounting</text>
<text x="82.5" y="172.1">Mounting</text>
<text x="80" y="222.9">Mounting</text>
<text x="255.2" y="225.5">Mounting</text>
</g>
</svg>
